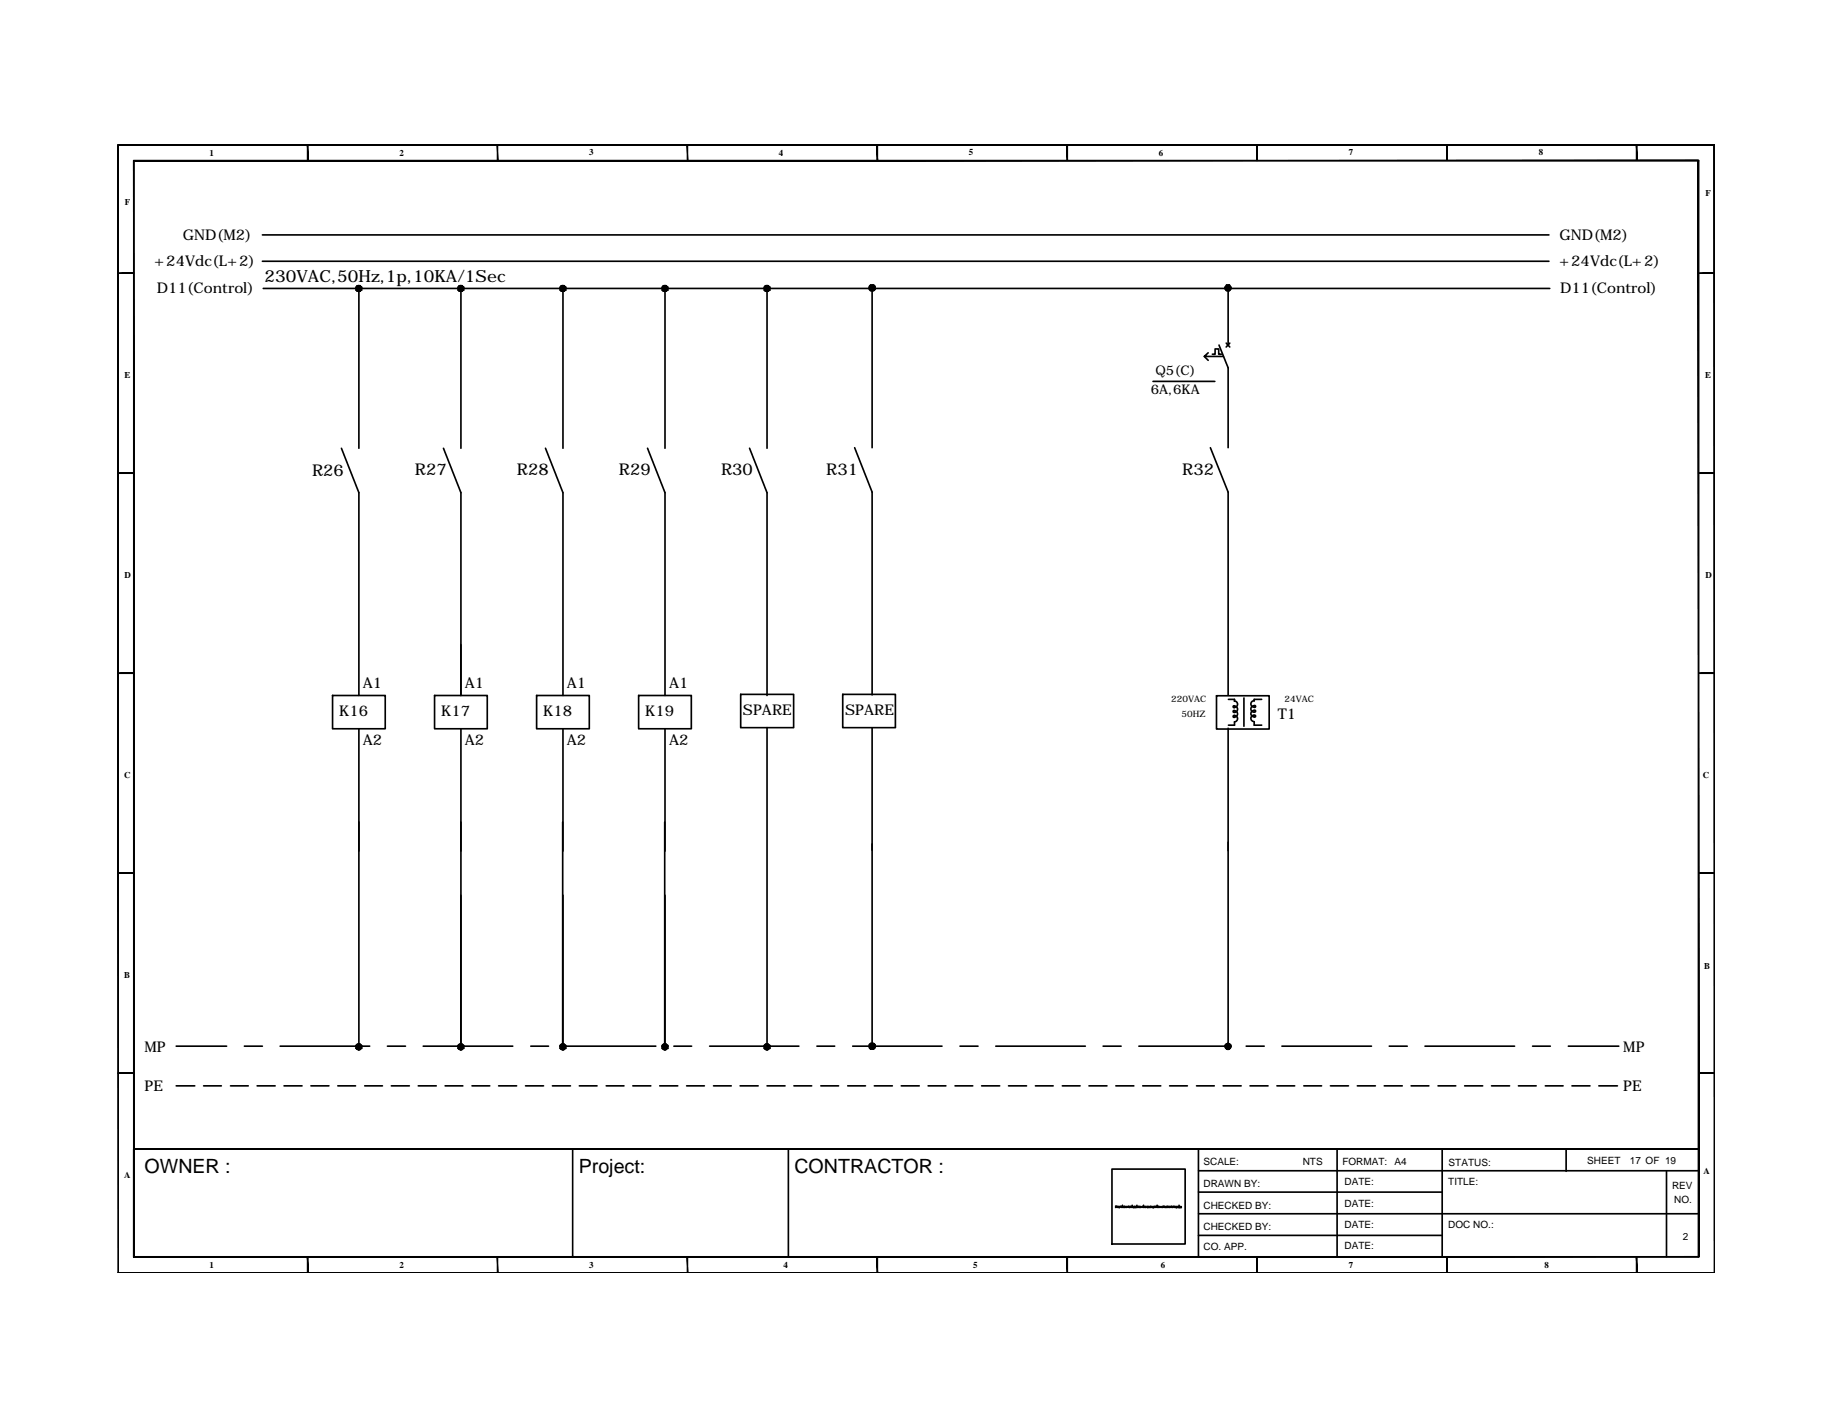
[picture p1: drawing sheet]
<svg xmlns="http://www.w3.org/2000/svg" width="279mm" height="216mm" viewBox="0 0 279 216" stroke-linecap="round" stroke-linejoin="round" font-family="sans-serif">
<!-- layer: FRAME -->
<g fill="#000" stroke="#000" stroke-width=".15">
<path d="M18 22.1v.1l243.8-.1zM18 22.2l243.8-.1v.1z"/>
<path d="M20.4 24.5l.1 167.3v-167.3zM20.4 24.5l.1 167.3h-.1z"/>
<path d="M46.9 22.1l.1 2.4v-2.4zM46.9 22.1l.1 2.4h-.1z"/>
<path d="M75.9 22.1l.1 2.4v-2.4zM75.9 22.1l.1 2.4h-.1z"/>
<path d="M104.9 22.1l.1 2.4v-2.4zM104.9 22.1l.1 2.4h-.1z"/>
<path d="M133.9 22.1l.1 2.4v-2.4zM133.9 22.1l.1 2.4h-.1z"/>
<path d="M162.9 22.1l.1 2.4v-2.4zM162.9 22.1l.1 2.4h-.1z"/>
<path d="M191.9 22.1l.1 2.4v-2.4zM191.9 22.1l.1 2.4h-.1z"/>
<path d="M220.9 22.1l.1 2.4v-2.4zM220.9 22.1l.1 2.4h-.1z"/>
<path d="M249.8 22.1l.2 2.4v-2.4zM249.8 22.1l.2 2.4h-.2z"/>
<path d="M20.4 24.6h238.9v-.1zM20.4 24.5h238.9l-238.9 .1z"/>
<path d="M261.7 22.1l.1 172.1zM261.7 22.1l.1 172.1z"/>
<path d="M18 41.6v.1l2.4-.1zM18 41.7l2.4-.1v.1z"/>
<path d="M259.3 41.6v.1l2.5-.1zM259.3 41.7l2.5-.1v.1z"/>
<path d="M18 72.1v.1l2.4-.1zM18 72.2l2.4-.1v.1z"/>
<path d="M259.3 72.1v.1l2.5-.1zM259.3 72.2l2.5-.1v.1z"/>
<path d="M18 102.6v.2l2.4-.2zM18 102.8l2.4-.2v.2z"/>
<path d="M259.3 102.6v.2l2.5-.2zM259.3 102.8l2.5-.2v.2z"/>
<path d="M18 133.2v.1l2.4-.1zM18 133.3l2.4-.1v.1z"/>
<path d="M259.3 133.2v.1l2.5-.1zM259.3 133.3l2.5-.1v.1z"/>
<path d="M18 163.7v.1l2.4-.1zM18 163.8l2.4-.1v.1z"/>
<path d="M259.3 163.7v.1l2.5-.1zM259.3 163.8l2.5-.1v.1z"/>
<path d="M18 22.1v172.1h.1zM18 22.1h.1v172.1z"/>
<path d="M20.4 191.7v.1l238.9-.1zM20.4 191.8l238.9-.1v.1z"/>
<path d="M46.9 191.8l.1 2.4v-2.4zM46.9 191.8l.1 2.4h-.1z"/>
<path d="M75.9 191.8l.1 2.4v-2.4zM75.9 191.8l.1 2.4h-.1z"/>
<path d="M104.9 191.8l.1 2.4v-2.4zM104.9 191.8l.1 2.4h-.1z"/>
<path d="M133.9 191.8v2.4h.1zM133.9 191.8h.1v2.4z"/>
<path d="M162.9 191.8l.1 2.4v-2.4zM162.9 191.8l.1 2.4h-.1z"/>
<path d="M191.9 191.8l.1 2.4v-2.4zM191.9 191.8l.1 2.4h-.1z"/>
<path d="M220.9 191.8l.1 2.4v-2.4zM220.9 191.8l.1 2.4h-.1z"/>
<path d="M249.8 191.8l.2 2.4v-2.4zM249.8 191.8l.2 2.4h-.2z"/>
<path d="M259.3 24.5v167.3h.1zM259.3 24.5h.1v167.3z"/>
<path d="M18 194.2h243.8zM18 194.2h243.8z"/>
</g>
<path d="M20.4 175.3h238.9zM20.4 175.3v16.5M183 178.6h76.2M183 175.3v16.5M183 181.9h37.2M183 185.2h76.2M183 188.5h37.2" fill="none" stroke="#000" stroke-width=".25"/>
<!-- layer: 0 -->
<g fill="none" stroke="#000" stroke-width=".25">
<path d="M40.1 39.9h196.4M40.1 35.8h196.4M40.2 44h196.4M54.8 44v24.4M70.4 44v24.4M86 44v24.4M101.5 44v24.4M117.1 44v24.4M133.2 43.9v24.4M187.5 44.1v8.5M187.5 56.1v12.2M54.8 75.2v30.9"/>
<path d="M70.4 75.2v30.9M86 75.2v30.9M101.5 75.2v30.9M117.1 75.2v30.9M133.2 75.1v30.9M187.5 75.1v30.9M50.8 106.1h8v5.1h-8zM54.8 111.2v48.5M66.4 106.1h8v5.1h-8zM70.4 111.2v48.5M81.9 106.1h8.1v5.1h-8.1zM86 111.2v18.7"/>
<path d="M97.5 106.1h8.1v5.1h-8.1zM101.5 111.2v18.7M113.1 105.9h8.1v5.1h-8.1zM117.1 111v48.7M128.7 105.9h8v5.1h-8zM133.2 111.1v48.5M185.7 106.2h8.1v5h-8.1zM187.5 111.1v48.5M187.6 106.7h.9v.3M188.5 107a.49 .49 0 0 1 .4 .4 .49 .49 0 0 1-.4 .5M188.5 107.7a.49 .49 0 0 1 .4 .5 .49 .49 0 0 1-.4 .5M188.5 108.4a.49 .49 0 0 1 .4 .5 .49 .49 0 0 1-.4 .5"/>
<path d="M188.5 109.2a.49 .49 0 0 1 .4 .5 .49 .49 0 0 1-.4 .4M188.5 110.2v.4h-.9M188.5 107.7l-.2 .1 .2 .2M188.5 108.4l-.2 .1 .2 .2M188.5 109.2l-.2 .1 .2 .1M189.9 106.5v4.3M191.5 109.1a.49 .49 0 0 0-.5 .5 .49 .49 0 0 0 .5 .5M191.5 108.4a.49 .49 0 0 0-.5 .5 .49 .49 0 0 0 .5 .5M191.5 107.7a.49 .49 0 0 0-.5 .5 .49 .49 0 0 0 .5 .5M191.5 106.9a.49 .49 0 0 0-.5 .5 .49 .49 0 0 0 .5 .5M191.5 109.1l.2 .2-.2 .1M191.5 108.4l.2 .1-.2 .1"/>
<path d="M191.5 107.7l.2 .1-.2 .1M191.5 110.1v.5h1.1M192.6 106.7h-1.1v.3M85.9 125.4v34.3M86 136.6v23.1M101.5 125.4v34.3M101.5 136.6v23.1M26.9 159.6h7.7M37.3 159.6h2.8M42.8 159.6h13.6M59.2 159.6h2.7M64.6 159.6h13.7"/>
<path d="M81 159.6h2.7M86.5 159.6h13.6M102.9 159.6h2.7M108.3 159.6h13.7M124.7 159.6h2.7M130.2 159.6h13.6M146.6 159.6h2.7M152 159.6h13.7M168.4 159.6h2.8M173.9 159.6h13.7M190.3 159.6h2.7M195.7 159.6h13.7"/>
<path d="M212.1 159.6h2.8M217.6 159.6h13.6M234 159.6h2.7M239.5 159.6h7.7M26.9 165.7h2.8M31.1 165.7h2.7M35.2 165.7h2.7M39.3 165.7h2.7M43.4 165.7h2.7M47.5 165.7h2.7M51.6 165.7h2.7M55.7 165.7h2.7"/>
<path d="M59.7 165.7h2.8M63.9 165.7h2.7M68 165.7h2.7M72.1 165.7h2.7M76.1 165.7h2.8M80.2 165.7h2.8M84.3 165.7h2.8M87.4 175.3v16.4M88.4 165.7h2.8M92.6 165.7h2.7M96.6 165.7h2.8M100.7 165.7h2.8"/>
<path d="M104.8 165.7h2.7M108.9 165.7h2.7M113 165.7h2.8M117.1 165.7h2.8M120.4 175.3v16.4M121.2 165.7h2.7M125.3 165.7h2.7M129.4 165.7h2.7M133.5 165.7h2.7M137.6 165.7h2.7M141.7 165.7h2.7M145.8 165.7h2.7"/>
<path d="M149.9 165.7h2.7M154 165.7h2.7M158.1 165.7h2.7M162.2 165.7h2.7M166.3 165.7h2.7M169.8 178.4h11.1v11.4h-11.1zM170.4 165.7h2.7M174.5 165.7h2.7M178.6 165.7h2.7M182.7 165.7h2.7M186.7 165.7h2.8M190.9 165.7h2.7"/>
<path d="M195 165.7h2.7M199.1 165.7h2.7M203.1 165.7h2.8M204.1 175.3v16.5M207.2 165.7h2.8M211.3 165.7h2.8M215.4 165.7h2.8M219.6 165.7h2.7M220.2 175.3v16.5M223.6 165.7h2.8M227.7 165.7h2.8M231.8 165.7h2.7"/>
<path d="M235.9 165.7h2.7M239.1 175.4v3.3M240 165.7h2.8M244.1 165.7h2.8M254.4 178.6v13.2M170.3 184.1h.1M170.3 184.2h.1M170.4 184.1v.1M170.5 184.1l.1 .1M170.7 184.1l.1 .1M170.7 184.1v.1M170.8 184.2h.1"/>
<path d="M170.9 184.1v.1M171 184.1l-.1 .2M171 184.1l.2 .1M171.2 184.1h.1l-.1 .1M171.4 184.1h.1M171.4 184.1v.1M171.4 184.1h.1h-.1l.1 .1M171.6 184.1v.1zM171.7 184.1v.1M171.8 184.1v.1M172 184.1h-.1l.1 .1M172.2 184.1h.2h-.2v.1"/>
<path d="M172.4 184.1v.1zM172.5 184.2h.1M172.6 184.1h.1M172.6 184.1v.1M172.7 184.1v.1M172.8 184.1v.1M172.8 184.1h-.1M172.9 184.1h.1M172.9 184.1v.1M172.9 184.1l.1 .1M173.1 184.2h.1v-.1l-.1 .1h.1M173.2 184.1l.2 .1"/>
<path d="M173.4 184.1h.1l-.1 .1M173.4 184.1v.2M173.6 184.1h.1M173.6 184.1v.1M173.6 184.1h.1h-.1l.1 .1M173.8 184.1v.1zM173.9 184.1v.1M174 184.1v.1M174.2 184.1h-.1l.1 .1M174.4 184.1h.1M174.6 184.1l-.1 .1M174.6 184.1h.1"/>
<path d="M174.6 184.1v.1M174.6 184.1h.1l.1 .1M174.9 184.1v.1zM174.9 184.2h.1M175 184.1v.1M175.2 184.1v.2M175.2 184.1h.1l-.1 .1M175.4 184.1v.1zM175.4 184.2h.1M175.7 184.1h-.2l.2 .1M175.7 184.1v.1M175.7 184.1l.1 .1"/>
<path d="M175.8 184.1h-.1M175.9 184.1l.1 .1zM176 184.2h.1M176 184.2l.1 .1v-.2h-.1l.1 .1M176.2 184.1v.1M176.3 184.1l.2 .1M176.5 184.1h.1h-.1v.1M176.7 184.1h.1M176.7 184.1v.1M176.8 184.1v.1zM176.8 184.1v.1M176.9 184.1h.1h-.1l.1 .1"/>
<path d="M177.1 184.1v.1M177.4 184.1v.1zM177.4 184.2h.1M177.5 184.1h.1M177.6 184.1v.1M177.7 184.1h.1M177.7 184.1l.1 .1M177.9 184.1v.1zM177.9 184.2h.1M178.1 184.1h-.1l.1 .1M178.2 184.1h.1v.1M178.2 184.1v.1"/>
<path d="M178.3 184.1h.1v.1M178.3 184.1v.1M178.5 184.1h.1h-.1l.1 .1M178.7 184.1l.1 .1M178.7 184.1v.1M178.8 184.1h.1M178.9 184.1v.1M179.1 184.1l-.1 .1M179.2 184.1l.1 .1M179.3 184.1v.1M179.4 184.1l.1 .1zM179.5 184.2h.2l-.1-.1-.1 .1h.2"/>
<path d="M179.8 184.1v.1zM179.9 184.2h.1M180 184.1l-.1 .1M180 184.1h.1M180.1 184.1h.1l-.1 .1M180.1 184.1v.2M180.2 184.2h.2l-.1-.1-.1 .1h.2"/>
</g>
<!-- layer: SYMBOL -->
<g fill="none" stroke="#000" stroke-width=".25">
<path d="M176 58.2h9.5M183.9 54.4l.6 .6M184.5 53.8l-.6 .6h2.9M185.1 54h.4v-.8h.6v.8h.4M186.1 52.6l1.4 3.5M187.2 52.4l.6 .5M187.8 52.4l-.6 .5M52.1 68.4l2.7 6.8M67.7 68.4l2.7 6.8M83.3 68.4l2.7 6.8M98.9 68.4l2.6 6.8M114.4 68.4l2.7 6.8"/>
<path d="M130.5 68.3l2.7 6.8M184.8 68.3l2.7 6.8"/>
</g>
<!-- layer: 0 -->
<g fill="#000" stroke="#000" stroke-width=".15">
<path d="M54.3 44l.1 .3 .4-.3zM54.4 44.3l.4-.3-.3 .4zM54.8 44l-.3 .4 .3 .1z"/>
<path d="M54.3 44l.1 .3 .4-.3zM54.4 44.3l.4-.3-.3 .4zM54.8 44l-.3 .4 .3 .1z"/>
<path d="M54.4 44l.1 .2 .3-.2zM54.5 44.2l.3-.2-.2 .4zM54.8 44l-.2 .4h.2z"/>
<path d="M54.4 44l.1 .2 .3-.2zM54.5 44.2l.3-.2-.2 .4zM54.8 44l-.2 .4h.2z"/>
<path d="M54.6 43.7l.2 .3v-.3zM54.6 43.7l.2 .3-.3-.2zM54.5 43.8l-.1 .2h.4z"/>
<path d="M54.8 44v.4h.2zM54.8 44l.3 .2-.1 .2zM54.8 44l.3 .2v-.2z"/>
<path d="M54.5 43.6l.3 .4v-.5zM54.5 43.6l.3 .4-.4-.2zM54.4 43.8l-.1 .2h.5z"/>
<path d="M54.8 44v.5l.2-.1zM54.8 44l.4 .3-.2 .1zM54.8 44l.4 .3 .1-.3z"/>
<path d="M54.6 43.7l.2 .3v-.3zM54.6 43.7l.2 .3-.3-.2zM54.5 43.8l-.1 .2h.4z"/>
<path d="M54.8 44v.4h.2zM54.8 44l.3 .2-.1 .2zM54.8 44l.3 .2v-.2z"/>
<path d="M54.5 43.6l.3 .4v-.5zM54.5 43.6l.3 .4-.4-.2zM54.4 43.8l-.1 .2h.5z"/>
<path d="M54.8 44v.5l.2-.1zM54.8 44l.4 .3-.2 .1zM54.8 44l.4 .3 .1-.3z"/>
<path d="M54.8 44h.3v-.2zM55 43.7l.1 .1-.3 .2zM54.8 43.7v.3l.2-.3z"/>
<path d="M54.8 44h.3v-.2zM55 43.7l.1 .1-.3 .2zM54.8 43.7v.3l.2-.3z"/>
<path d="M54.8 44h.5l-.1-.2zM55 43.6l.2 .2-.4 .2zM54.8 43.5v.5l.2-.4z"/>
<path d="M54.8 44h.5l-.1-.2zM55 43.6l.2 .2-.4 .2zM54.8 43.5v.5l.2-.4z"/>
<path d="M69.9 44v.3l.5-.3zM69.9 44.3l.5-.3-.3 .4zM70.4 44l-.3 .4 .3 .1z"/>
<path d="M69.9 44v.3l.5-.3zM69.9 44.3l.5-.3-.3 .4zM70.4 44l-.3 .4 .3 .1z"/>
<path d="M70 44v.2l.4-.2zM70 44.2l.4-.2-.2 .4zM70.4 44l-.2 .4h.2z"/>
<path d="M70 44v.2l.4-.2zM70 44.2l.4-.2-.2 .4zM70.4 44l-.2 .4h.2z"/>
<path d="M70.2 43.7l.2 .3v-.3zM70.2 43.7l.2 .3-.4-.2zM70 43.8v.2h.4z"/>
<path d="M70.4 44v.4h.1zM70.4 44l.3 .2-.2 .2zM70.4 44l.3 .2v-.2z"/>
<path d="M70.1 43.6l.3 .4v-.5zM70.1 43.6l.3 .4-.5-.2zM69.9 43.8v.2h.5z"/>
<path d="M70.4 44v.5l.2-.1zM70.4 44l.4 .3-.2 .1zM70.4 44l.4 .3v-.3z"/>
<path d="M70.2 43.7l.2 .3v-.3zM70.2 43.7l.2 .3-.4-.2zM70 43.8v.2h.4z"/>
<path d="M70.4 44v.4h.1zM70.4 44l.3 .2-.2 .2zM70.4 44l.3 .2v-.2z"/>
<path d="M70.1 43.6l.3 .4v-.5zM70.1 43.6l.3 .4-.5-.2zM69.9 43.8v.2h.5z"/>
<path d="M70.4 44v.5l.2-.1zM70.4 44l.4 .3-.2 .1zM70.4 44l.4 .3v-.3z"/>
<path d="M70.4 44h.3v-.2zM70.5 43.7l.2 .1-.3 .2zM70.4 43.7v.3l.1-.3z"/>
<path d="M70.4 44h.3v-.2zM70.5 43.7l.2 .1-.3 .2zM70.4 43.7v.3l.1-.3z"/>
<path d="M70.4 44h.4v-.2zM70.6 43.6l.2 .2-.4 .2zM70.4 43.5v.5l.2-.4z"/>
<path d="M70.4 44h.4v-.2zM70.6 43.6l.2 .2-.4 .2zM70.4 43.5v.5l.2-.4z"/>
<path d="M85.5 44v.3l.5-.3zM85.5 44.3l.5-.3-.3 .4zM86 44l-.3 .4 .3 .1z"/>
<path d="M85.5 44v.3l.5-.3zM85.5 44.3l.5-.3-.3 .4zM86 44l-.3 .4 .3 .1z"/>
<path d="M85.6 44v.2l.4-.2zM85.6 44.2l.4-.2-.3 .4zM86 44l-.3 .4h.3z"/>
<path d="M85.6 44v.2l.4-.2zM85.6 44.2l.4-.2-.3 .4zM86 44l-.3 .4h.3z"/>
<path d="M85.7 43.7l.3 .3v-.3zM85.7 43.7l.3 .3-.4-.2zM85.6 43.8v.2h.4z"/>
<path d="M86 44v.4h.1zM86 44l.2 .2-.1 .2zM86 44l.2 .2 .1-.2z"/>
<path d="M85.7 43.6l.3 .4v-.5zM85.7 43.6l.3 .4-.5-.2zM85.5 43.8v.2h.5z"/>
<path d="M86 44v.5l.2-.1zM86 44l.4 .3-.2 .1zM86 44l.4 .3v-.3z"/>
<path d="M85.7 43.7l.3 .3v-.3zM85.7 43.7l.3 .3-.4-.2zM85.6 43.8v.2h.4z"/>
<path d="M86 44v.4h.1zM86 44l.2 .2-.1 .2zM86 44l.2 .2 .1-.2z"/>
<path d="M85.7 43.6l.3 .4v-.5zM85.7 43.6l.3 .4-.5-.2zM85.5 43.8v.2h.5z"/>
<path d="M86 44v.5l.2-.1zM86 44l.4 .3-.2 .1zM86 44l.4 .3v-.3z"/>
<path d="M86 44h.3l-.1-.2zM86.1 43.7l.1 .1-.2 .2zM86 43.7v.3l.1-.3z"/>
<path d="M86 44h.3l-.1-.2zM86.1 43.7l.1 .1-.2 .2zM86 43.7v.3l.1-.3z"/>
<path d="M86 44h.4v-.2zM86.2 43.6l.2 .2-.4 .2zM86 43.5v.5l.2-.4z"/>
<path d="M86 44h.4v-.2zM86.2 43.6l.2 .2-.4 .2zM86 43.5v.5l.2-.4z"/>
<path d="M101.1 44v.3l.4-.3zM101.1 44.3l.4-.3-.2 .4zM101.5 44l-.2 .4 .2 .1z"/>
<path d="M101.1 44v.3l.4-.3zM101.1 44.3l.4-.3-.2 .4zM101.5 44l-.2 .4 .2 .1z"/>
<path d="M101.1 44l.1 .2 .3-.2zM101.2 44.2l.3-.2-.2 .4zM101.5 44l-.2 .4h.2z"/>
<path d="M101.1 44l.1 .2 .3-.2zM101.2 44.2l.3-.2-.2 .4zM101.5 44l-.2 .4h.2z"/>
<path d="M101.3 43.7l.2 .3v-.3zM101.3 43.7l.2 .3-.3-.2zM101.2 43.8l-.1 .2h.4z"/>
<path d="M101.5 44v.4h.2zM101.5 44l.3 .2-.1 .2zM101.5 44l.3 .2 .1-.2z"/>
<path d="M101.3 43.6l.2 .4v-.5zM101.3 43.6l.2 .4-.4-.2zM101.1 43.8v.2h.4z"/>
<path d="M101.5 44v.5l.2-.1zM101.5 44l.5 .3-.3 .1zM101.5 44l.5 .3v-.3z"/>
<path d="M101.3 43.7l.2 .3v-.3zM101.3 43.7l.2 .3-.3-.2zM101.2 43.8l-.1 .2h.4z"/>
<path d="M101.5 44v.4h.2zM101.5 44l.3 .2-.1 .2zM101.5 44l.3 .2 .1-.2z"/>
<path d="M101.3 43.6l.2 .4v-.5zM101.3 43.6l.2 .4-.4-.2zM101.1 43.8v.2h.4z"/>
<path d="M101.5 44v.5l.2-.1zM101.5 44l.5 .3-.3 .1zM101.5 44l.5 .3v-.3z"/>
<path d="M101.5 44h.4l-.1-.2zM101.7 43.7l.1 .1-.3 .2zM101.5 43.7v.3l.2-.3z"/>
<path d="M101.5 44h.4l-.1-.2zM101.7 43.7l.1 .1-.3 .2zM101.5 43.7v.3l.2-.3z"/>
<path d="M101.5 44h.5v-.2zM101.7 43.6l.3 .2-.5 .2zM101.5 43.5v.5l.2-.4z"/>
<path d="M101.5 44h.5v-.2zM101.7 43.6l.3 .2-.5 .2zM101.5 43.5v.5l.2-.4z"/>
<path d="M116.6 44l.1 .3 .4-.3zM116.7 44.3l.4-.3-.2 .4zM117.1 44l-.2 .4 .2 .1z"/>
<path d="M116.6 44l.1 .3 .4-.3zM116.7 44.3l.4-.3-.2 .4zM117.1 44l-.2 .4 .2 .1z"/>
<path d="M116.7 44l.1 .2 .3-.2zM116.8 44.2l.3-.2-.2 .4zM117.1 44l-.2 .4h.2z"/>
<path d="M116.7 44l.1 .2 .3-.2zM116.8 44.2l.3-.2-.2 .4zM117.1 44l-.2 .4h.2z"/>
<path d="M116.9 43.7l.2 .3v-.3zM116.9 43.7l.2 .3-.3-.2zM116.8 43.8l-.1 .2h.4z"/>
<path d="M117.1 44v.4h.2zM117.1 44l.3 .2-.1 .2zM117.1 44l.3 .2 .1-.2z"/>
<path d="M116.9 43.6l.2 .4v-.5zM116.9 43.6l.2 .4-.4-.2zM116.7 43.8l-.1 .2h.5z"/>
<path d="M117.1 44v.5l.2-.1zM117.1 44l.4 .3-.2 .1zM117.1 44l.4 .3 .1-.3z"/>
<path d="M116.9 43.7l.2 .3v-.3zM116.9 43.7l.2 .3-.3-.2zM116.8 43.8l-.1 .2h.4z"/>
<path d="M117.1 44v.4h.2zM117.1 44l.3 .2-.1 .2zM117.1 44l.3 .2 .1-.2z"/>
<path d="M116.9 43.6l.2 .4v-.5zM116.9 43.6l.2 .4-.4-.2zM116.7 43.8l-.1 .2h.5z"/>
<path d="M117.1 44v.5l.2-.1zM117.1 44l.4 .3-.2 .1zM117.1 44l.4 .3 .1-.3z"/>
<path d="M117.1 44h.4l-.1-.2zM117.3 43.7l.1 .1-.3 .2zM117.1 43.7v.3l.2-.3z"/>
<path d="M117.1 44h.4l-.1-.2zM117.3 43.7l.1 .1-.3 .2zM117.1 43.7v.3l.2-.3z"/>
<path d="M117.1 44h.5l-.1-.2zM117.3 43.6l.2 .2-.4 .2zM117.1 43.5v.5l.2-.4z"/>
<path d="M117.1 44h.5l-.1-.2zM117.3 43.6l.2 .2-.4 .2zM117.1 43.5v.5l.2-.4z"/>
<path d="M132.7 43.9v.3l.5-.3zM132.7 44.2l.5-.3-.3 .5zM133.2 43.9l-.3 .5h.3z"/>
<path d="M132.7 43.9v.3l.5-.3zM132.7 44.2l.5-.3-.3 .5zM133.2 43.9l-.3 .5h.3z"/>
<path d="M132.8 43.9l.1 .2 .3-.2zM132.9 44.1l.3-.2-.2 .3zM133.2 43.9l-.2 .3 .2 .1z"/>
<path d="M132.8 43.9l.1 .2 .3-.2zM132.9 44.1l.3-.2-.2 .3zM133.2 43.9l-.2 .3 .2 .1z"/>
<path d="M133 43.6l.2 .3v-.4zM133 43.6l.2 .3-.3-.1zM132.9 43.8l-.1 .1h.4z"/>
<path d="M133.2 43.9v.4l.1-.1zM133.2 43.9l.3 .2-.2 .1zM133.2 43.9l.3 .2v-.2z"/>
<path d="M132.9 43.5l.3 .4v-.4zM132.9 43.5l.3 .4-.5-.2zM132.7 43.7v.2h.5z"/>
<path d="M133.2 43.9v.5h.2zM133.2 43.9l.4 .3-.2 .2zM133.2 43.9l.4 .3v-.3z"/>
<path d="M133 43.6l.2 .3v-.4zM133 43.6l.2 .3-.3-.1zM132.9 43.8l-.1 .1h.4z"/>
<path d="M133.2 43.9v.4l.1-.1zM133.2 43.9l.3 .2-.2 .1zM133.2 43.9l.3 .2v-.2z"/>
<path d="M132.9 43.5l.3 .4v-.4zM132.9 43.5l.3 .4-.5-.2zM132.7 43.7v.2h.5z"/>
<path d="M133.2 43.9v.5h.2zM133.2 43.9l.4 .3-.2 .2zM133.2 43.9l.4 .3v-.3z"/>
<path d="M133.2 43.9h.3v-.1zM133.3 43.6l.2 .2-.3 .1zM133.2 43.5v.4l.1-.3z"/>
<path d="M133.2 43.9h.3v-.1zM133.3 43.6l.2 .2-.3 .1zM133.2 43.5v.4l.1-.3z"/>
<path d="M133.2 43.9h.4v-.2zM133.4 43.5l.2 .2-.4 .2zM133.2 43.5v.4l.2-.4z"/>
<path d="M133.2 43.9h.4v-.2zM133.4 43.5l.2 .2-.4 .2zM133.2 43.5v.4l.2-.4z"/>
<path d="M187 43.9l.1 .3 .4-.3zM187.1 44.2l.4-.3-.2 .5zM187.5 43.9l-.2 .5h.2z"/>
<path d="M187 43.9l.1 .3 .4-.3zM187.1 44.2l.4-.3-.2 .5zM187.5 43.9l-.2 .5h.2z"/>
<path d="M187.1 43.9l.1 .2 .3-.2zM187.2 44.1l.3-.2-.2 .4zM187.5 43.9l-.2 .4h.2z"/>
<path d="M187.1 43.9l.1 .2 .3-.2zM187.2 44.1l.3-.2-.2 .4zM187.5 43.9l-.2 .4h.2z"/>
<path d="M187.3 43.6l.2 .3v-.4zM187.2 43.8l.1-.2 .2 .3zM187.2 43.8l-.1 .1h.4z"/>
<path d="M187.5 43.9v.4h.2zM187.5 43.9l.3 .2-.1 .2zM187.5 43.9l.3 .2v-.2z"/>
<path d="M187.3 43.5l.2 .4v-.4zM187.3 43.5l.2 .4-.4-.2zM187.1 43.7l-.1 .2h.5z"/>
<path d="M187.5 43.9v.5h.2zM187.5 43.9l.4 .3-.2 .2zM187.5 43.9l.4 .3 .1-.3z"/>
<path d="M187.3 43.6l.2 .3v-.4zM187.2 43.8l.1-.2 .2 .3zM187.2 43.8l-.1 .1h.4z"/>
<path d="M187.5 43.9v.4h.2zM187.5 43.9l.3 .2-.1 .2zM187.5 43.9l.3 .2v-.2z"/>
<path d="M187.3 43.5l.2 .4v-.4zM187.3 43.5l.2 .4-.4-.2zM187.1 43.7l-.1 .2h.5z"/>
<path d="M187.5 43.9v.5h.2zM187.5 43.9l.4 .3-.2 .2zM187.5 43.9l.4 .3 .1-.3z"/>
<path d="M187.5 43.9h.3v-.1zM187.7 43.6l.1 .2-.3 .1zM187.5 43.5v.4l.2-.3z"/>
<path d="M187.5 43.9h.3v-.1zM187.7 43.6l.1 .2-.3 .1zM187.5 43.5v.4l.2-.3z"/>
<path d="M187.5 43.9h.5l-.1-.2zM187.7 43.5l.2 .2-.4 .2zM187.5 43.5v.4l.2-.4z"/>
<path d="M187.5 43.9h.5l-.1-.2zM187.7 43.5l.2 .2-.4 .2zM187.5 43.5v.4l.2-.4z"/>
<path d="M54.3 159.7l.1 .3 .4-.3zM54.4 160l.4-.3-.3 .4zM54.8 159.7l-.3 .4 .3 .1z"/>
<path d="M54.3 159.7l.1 .3 .4-.3zM54.4 160l.4-.3-.3 .4zM54.8 159.7l-.3 .4 .3 .1z"/>
<path d="M54.4 159.7l.1 .2 .3-.2zM54.5 159.9l.3-.2-.2 .3zM54.8 159.7l-.2 .3 .2 .1z"/>
<path d="M54.4 159.7l.1 .2 .3-.2zM54.5 159.9l.3-.2-.2 .3zM54.8 159.7l-.2 .3 .2 .1z"/>
<path d="M54.6 159.4l.2 .3v-.3zM54.5 159.5l.1-.1 .2 .3zM54.5 159.5l-.1 .2h.4z"/>
<path d="M54.5 159.3l.3 .4v-.5zM54.5 159.3l.3 .4-.4-.2zM54.4 159.5l-.1 .2h.5z"/>
<path d="M54.6 159.4l.2 .3v-.3zM54.5 159.5l.1-.1 .2 .3zM54.5 159.5l-.1 .2h.4z"/>
<path d="M54.5 159.3l.3 .4v-.5zM54.5 159.3l.3 .4-.4-.2zM54.4 159.5l-.1 .2h.5z"/>
<path d="M54.8 159.7h.3v-.2zM55 159.4l.1 .1-.3 .2zM54.8 159.4v.3l.2-.3z"/>
<path d="M54.8 159.7h.3v-.2zM55 159.4l.1 .1-.3 .2zM54.8 159.4v.3l.2-.3z"/>
<path d="M54.8 159.7h.5l-.1-.2zM55 159.3l.2 .2-.4 .2zM54.8 159.2v.5l.2-.4z"/>
<path d="M54.8 159.7h.5l-.1-.2zM55 159.3l.2 .2-.4 .2zM54.8 159.2v.5l.2-.4z"/>
<path d="M69.9 159.7v.3l.5-.3zM69.9 160l.5-.3-.3 .4zM70.4 159.7l-.3 .4 .3 .1z"/>
<path d="M69.9 159.7v.3l.5-.3zM69.9 160l.5-.3-.3 .4zM70.4 159.7l-.3 .4 .3 .1z"/>
<path d="M70 159.7v.2l.4-.2zM70 159.9l.4-.2-.2 .3zM70.4 159.7l-.2 .3 .2 .1z"/>
<path d="M70 159.7v.2l.4-.2zM70 159.9l.4-.2-.2 .3zM70.4 159.7l-.2 .3 .2 .1z"/>
<path d="M70.2 159.4l.2 .3v-.3zM70.2 159.4l.2 .3-.4-.2zM70 159.5v.2h.4z"/>
<path d="M70.1 159.3l.3 .4v-.5zM70.1 159.3l.3 .4-.5-.2zM69.9 159.5v.2h.5z"/>
<path d="M70.2 159.4l.2 .3v-.3zM70.2 159.4l.2 .3-.4-.2zM70 159.5v.2h.4z"/>
<path d="M70.1 159.3l.3 .4v-.5zM70.1 159.3l.3 .4-.5-.2zM69.9 159.5v.2h.5z"/>
<path d="M70.4 159.7h.3v-.2zM70.5 159.4l.2 .1-.3 .2zM70.4 159.4v.3l.1-.3z"/>
<path d="M70.4 159.7h.3v-.2zM70.5 159.4l.2 .1-.3 .2zM70.4 159.4v.3l.1-.3z"/>
<path d="M70.4 159.7h.4v-.2zM70.6 159.3l.2 .2-.4 .2zM70.4 159.2v.5l.2-.4z"/>
<path d="M70.4 159.7h.4v-.2zM70.6 159.3l.2 .2-.4 .2zM70.4 159.2v.5l.2-.4z"/>
<path d="M85.5 159.7v.3l.5-.3zM85.5 160l.5-.3-.3 .4zM86 159.7l-.3 .4 .3 .1z"/>
<path d="M85.5 159.7v.3l.5-.3zM85.5 160l.5-.3-.3 .4zM86 159.7l-.3 .4 .3 .1z"/>
<path d="M85.6 159.7v.2l.4-.2zM85.6 159.9l.4-.2-.3 .3zM86 159.7l-.3 .3 .3 .1z"/>
<path d="M85.6 159.7v.2l.4-.2zM85.6 159.9l.4-.2-.3 .3zM86 159.7l-.3 .3 .3 .1z"/>
<path d="M85.7 159.4l.3 .3v-.3zM85.7 159.4l.3 .3-.4-.2zM85.6 159.5v.2h.4z"/>
<path d="M85.7 159.3l.3 .4v-.5zM85.7 159.3l.3 .4-.5-.2zM85.5 159.5v.2h.5z"/>
<path d="M85.7 159.4l.3 .3v-.3zM85.7 159.4l.3 .3-.4-.2zM85.6 159.5v.2h.4z"/>
<path d="M85.7 159.3l.3 .4v-.5zM85.7 159.3l.3 .4-.5-.2zM85.5 159.5v.2h.5z"/>
<path d="M86 159.7h.3l-.1-.2zM86.1 159.4l.1 .1-.2 .2zM86 159.4v.3l.1-.3z"/>
<path d="M86 159.7h.3l-.1-.2zM86.1 159.4l.1 .1-.2 .2zM86 159.4v.3l.1-.3z"/>
<path d="M86 159.7h.4v-.2zM86.2 159.3l.2 .2-.4 .2zM86 159.2v.5l.2-.4z"/>
<path d="M86 159.7h.4v-.2zM86.2 159.3l.2 .2-.4 .2zM86 159.2v.5l.2-.4z"/>
<path d="M101.1 159.7v.3l.4-.3zM101.1 160l.4-.3-.2 .4zM101.5 159.7l-.2 .4 .2 .1z"/>
<path d="M101.1 159.7v.3l.4-.3zM101.1 160l.4-.3-.2 .4zM101.5 159.7l-.2 .4 .2 .1z"/>
<path d="M101.1 159.7l.1 .2 .3-.2zM101.2 159.9l.3-.2-.2 .3zM101.5 159.7l-.2 .3 .2 .1z"/>
<path d="M101.1 159.7l.1 .2 .3-.2zM101.2 159.9l.3-.2-.2 .3zM101.5 159.7l-.2 .3 .2 .1z"/>
<path d="M101.3 159.4l.2 .3v-.3zM101.3 159.4l.2 .3-.3-.2zM101.2 159.5l-.1 .2h.4z"/>
<path d="M101.3 159.3l.2 .4v-.5zM101.3 159.3l.2 .4-.4-.2zM101.1 159.5v.2h.4z"/>
<path d="M101.3 159.4l.2 .3v-.3zM101.3 159.4l.2 .3-.3-.2zM101.2 159.5l-.1 .2h.4z"/>
<path d="M101.3 159.3l.2 .4v-.5zM101.3 159.3l.2 .4-.4-.2zM101.1 159.5v.2h.4z"/>
<path d="M101.5 159.7h.4l-.1-.2zM101.7 159.4l.1 .1-.3 .2zM101.5 159.4v.3l.2-.3z"/>
<path d="M101.5 159.7h.4l-.1-.2zM101.7 159.4l.1 .1-.3 .2zM101.5 159.4v.3l.2-.3z"/>
<path d="M101.5 159.7h.5v-.2zM101.7 159.3l.3 .2-.5 .2zM101.5 159.2v.5l.2-.4z"/>
<path d="M101.5 159.7h.5v-.2zM101.7 159.3l.3 .2-.5 .2zM101.5 159.2v.5l.2-.4z"/>
<path d="M116.6 159.7l.1 .3 .4-.3zM116.7 160l.4-.3-.2 .4zM117.1 159.7l-.2 .4 .2 .1z"/>
<path d="M116.6 159.7l.1 .3 .4-.3zM116.7 160l.4-.3-.2 .4zM117.1 159.7l-.2 .4 .2 .1z"/>
<path d="M116.7 159.7l.1 .2 .3-.2zM116.8 159.9l.3-.2-.2 .3zM117.1 159.7l-.2 .3 .2 .1z"/>
<path d="M116.7 159.7l.1 .2 .3-.2zM116.8 159.9l.3-.2-.2 .3zM117.1 159.7l-.2 .3 .2 .1z"/>
<path d="M116.9 159.4l.2 .3v-.3zM116.8 159.5l.1-.1 .2 .3zM116.8 159.5l-.1 .2h.4z"/>
<path d="M116.9 159.3l.2 .4v-.5zM116.9 159.3l.2 .4-.4-.2zM116.7 159.5l-.1 .2h.5z"/>
<path d="M116.9 159.4l.2 .3v-.3zM116.8 159.5l.1-.1 .2 .3zM116.8 159.5l-.1 .2h.4z"/>
<path d="M116.9 159.3l.2 .4v-.5zM116.9 159.3l.2 .4-.4-.2zM116.7 159.5l-.1 .2h.5z"/>
<path d="M117.1 159.7h.4l-.1-.2zM117.3 159.4l.1 .1-.3 .2zM117.1 159.4v.3l.2-.3z"/>
<path d="M117.1 159.7h.4l-.1-.2zM117.3 159.4l.1 .1-.3 .2zM117.1 159.4v.3l.2-.3z"/>
<path d="M117.1 159.7h.5l-.1-.2zM117.3 159.3l.2 .2-.4 .2zM117.1 159.2v.5l.2-.4z"/>
<path d="M117.1 159.7h.5l-.1-.2zM117.3 159.3l.2 .2-.4 .2zM117.1 159.2v.5l.2-.4z"/>
<path d="M132.7 159.6v.3l.5-.3zM132.7 159.9l.5-.3-.3 .4zM133.2 159.6l-.3 .4 .3 .1z"/>
<path d="M132.7 159.6v.3l.5-.3zM132.7 159.9l.5-.3-.3 .4zM133.2 159.6l-.3 .4 .3 .1z"/>
<path d="M132.8 159.6l.1 .2 .3-.2zM132.9 159.8l.3-.2-.2 .4zM133.2 159.6l-.2 .4h.2z"/>
<path d="M132.8 159.6l.1 .2 .3-.2zM132.9 159.8l.3-.2-.2 .4zM133.2 159.6l-.2 .4h.2z"/>
<path d="M133 159.3l.2 .3v-.4zM133 159.3l.2 .3-.3-.1zM132.9 159.5l-.1 .1h.4z"/>
<path d="M132.9 159.2l.3 .4v-.4zM132.9 159.2l.3 .4-.5-.2zM132.7 159.4v.2h.5z"/>
<path d="M133 159.3l.2 .3v-.4zM133 159.3l.2 .3-.3-.1zM132.9 159.5l-.1 .1h.4z"/>
<path d="M132.9 159.2l.3 .4v-.4zM132.9 159.2l.3 .4-.5-.2zM132.7 159.4v.2h.5z"/>
<path d="M133.2 159.6h.3v-.1zM133.3 159.3l.2 .2-.3 .1zM133.2 159.2v.4l.1-.3z"/>
<path d="M133.2 159.6h.3v-.1zM133.3 159.3l.2 .2-.3 .1zM133.2 159.2v.4l.1-.3z"/>
<path d="M133.2 159.6h.4v-.2zM133.4 159.2l.2 .2-.4 .2zM133.2 159.2v.4l.2-.4z"/>
<path d="M133.2 159.6h.4v-.2zM133.4 159.2l.2 .2-.4 .2zM133.2 159.2v.4l.2-.4z"/>
<path d="M187 159.6l.1 .3 .4-.3zM187.1 159.9l.4-.3-.2 .4zM187.5 159.6l-.2 .4 .2 .1z"/>
<path d="M187 159.6l.1 .3 .4-.3zM187.1 159.9l.4-.3-.2 .4zM187.5 159.6l-.2 .4 .2 .1z"/>
<path d="M187.1 159.6l.1 .2 .3-.2zM187.2 159.8l.3-.2-.2 .4zM187.5 159.6l-.2 .4h.2z"/>
<path d="M187.1 159.6l.1 .2 .3-.2zM187.2 159.8l.3-.2-.2 .4zM187.5 159.6l-.2 .4h.2z"/>
<path d="M187.3 159.3l.2 .3v-.3zM187.3 159.3l.2 .3-.3-.1zM187.2 159.5l-.1 .1h.4z"/>
<path d="M187.3 159.2l.2 .4v-.4zM187.3 159.2l.2 .4-.4-.2zM187.1 159.4l-.1 .2h.5z"/>
<path d="M187.3 159.3l.2 .3v-.3zM187.3 159.3l.2 .3-.3-.1zM187.2 159.5l-.1 .1h.4z"/>
<path d="M187.3 159.2l.2 .4v-.4zM187.3 159.2l.2 .4-.4-.2zM187.1 159.4l-.1 .2h.5z"/>
<path d="M187.5 159.6h.3v-.1zM187.7 159.3l.1 .2-.3 .1zM187.5 159.3v.3l.2-.3z"/>
<path d="M187.5 159.6h.3v-.1zM187.7 159.3l.1 .2-.3 .1zM187.5 159.3v.3l.2-.3z"/>
<path d="M187.5 159.6h.5l-.1-.2zM187.7 159.2l.2 .2-.4 .2zM187.5 159.2v.4l.2-.4z"/>
<path d="M187.5 159.6h.5l-.1-.2zM187.7 159.2l.2 .2-.4 .2zM187.5 159.2v.4l.2-.4z"/>
<path d="M54.8 159.7v.4l.2-.1zM54.8 159.7l.3 .2-.1 .1zM54.8 159.7l.3 .2v-.2z"/>
<path d="M54.8 159.7v.5l.2-.1zM54.8 159.7l.4 .3-.2 .1zM54.8 159.7l.4 .3 .1-.3z"/>
<path d="M54.8 159.7v.4l.2-.1zM54.8 159.7l.3 .2-.1 .1zM54.8 159.7l.3 .2v-.2z"/>
<path d="M54.8 159.7v.5l.2-.1zM54.8 159.7l.4 .3-.2 .1zM54.8 159.7l.4 .3 .1-.3z"/>
<path d="M70.4 159.7v.4l.1-.1zM70.4 159.7l.3 .2-.2 .1zM70.4 159.7l.3 .2v-.2z"/>
<path d="M70.4 159.7v.5l.2-.1zM70.4 159.7l.4 .3-.2 .1zM70.4 159.7l.4 .3v-.3z"/>
<path d="M70.4 159.7v.4l.1-.1zM70.4 159.7l.3 .2-.2 .1zM70.4 159.7l.3 .2v-.2z"/>
<path d="M70.4 159.7v.5l.2-.1zM70.4 159.7l.4 .3-.2 .1zM70.4 159.7l.4 .3v-.3z"/>
<path d="M86 159.7v.4l.1-.1zM86 159.7l.2 .2-.1 .1zM86 159.7l.2 .2 .1-.2z"/>
<path d="M86 159.7v.5l.2-.1zM86 159.7l.4 .3-.2 .1zM86 159.7l.4 .3v-.3z"/>
<path d="M86 159.7v.4l.1-.1zM86 159.7l.2 .2-.1 .1zM86 159.7l.2 .2 .1-.2z"/>
<path d="M86 159.7v.5l.2-.1zM86 159.7l.4 .3-.2 .1zM86 159.7l.4 .3v-.3z"/>
<path d="M101.5 159.7v.4l.2-.1zM101.5 159.7l.3 .2-.1 .1zM101.5 159.7l.3 .2 .1-.2z"/>
<path d="M101.5 159.7v.5l.2-.1zM101.5 159.7l.5 .3-.3 .1zM101.5 159.7l.5 .3v-.3z"/>
<path d="M101.5 159.7v.4l.2-.1zM101.5 159.7l.3 .2-.1 .1zM101.5 159.7l.3 .2 .1-.2z"/>
<path d="M101.5 159.7v.5l.2-.1zM101.5 159.7l.5 .3-.3 .1zM101.5 159.7l.5 .3v-.3z"/>
<path d="M117.1 159.7v.4l.2-.1zM117.1 159.7l.3 .2-.1 .1zM117.1 159.7l.3 .2 .1-.2z"/>
<path d="M117.1 159.7v.5l.2-.1zM117.1 159.7l.4 .3-.2 .1zM117.1 159.7l.4 .3 .1-.3z"/>
<path d="M117.1 159.7v.4l.2-.1zM117.1 159.7l.3 .2-.1 .1zM117.1 159.7l.3 .2 .1-.2z"/>
<path d="M117.1 159.7v.5l.2-.1zM117.1 159.7l.4 .3-.2 .1zM117.1 159.7l.4 .3 .1-.3z"/>
<path d="M133.2 159.6v.4h.1zM133.2 159.6l.3 .2-.2 .2zM133.2 159.6l.3 .2v-.2z"/>
<path d="M133.2 159.6v.5l.2-.1zM133.2 159.6l.4 .3-.2 .1zM133.2 159.6l.4 .3v-.3z"/>
<path d="M133.2 159.6v.4h.1zM133.2 159.6l.3 .2-.2 .2zM133.2 159.6l.3 .2v-.2z"/>
<path d="M133.2 159.6v.5l.2-.1zM133.2 159.6l.4 .3-.2 .1zM133.2 159.6l.4 .3v-.3z"/>
<path d="M187.5 159.6v.4h.2zM187.5 159.6l.3 .2-.1 .2zM187.5 159.6l.3 .2v-.2z"/>
<path d="M187.5 159.6v.5l.2-.1zM187.5 159.6l.4 .3-.2 .1zM187.5 159.6l.4 .3 .1-.3z"/>
<path d="M187.5 159.6v.4h.2zM187.5 159.6l.3 .2-.1 .2zM187.5 159.6l.3 .2v-.2z"/>
<path d="M187.5 159.6v.5l.2-.1zM187.5 159.6l.4 .3-.2 .1zM187.5 159.6l.4 .3 .1-.3z"/>
</g>
<g font-size="3">
<text x="22.1" y="179">OWNER :</text>
<text x="88.4" y="179">Project:</text>
<text x="121.3" y="179">CONTRACTOR :</text>
</g>
<text font-size="2.6" x="40.4" y="43">230VAC,50Hz,1p,10KA/1Sec</text>
<g font-size="2.5">
<text x="47.6" y="72.6">R26</text>
<text x="63.3" y="72.5">R27</text>
<text x="78.9" y="72.5">R28</text>
<text x="94.5" y="72.5">R29</text>
<text x="110.1" y="72.5">R30</text>
<text x="126.1" y="72.5">R31</text>
<text x="180.5" y="72.5">R32</text>
</g>
<g font-size="2.3">
<text x="23.6" y="40.6">+24Vdc(L+2)</text>
<text x="27.9" y="36.6">GND(M2)</text>
<text x="238.1" y="40.6">+24Vdc(L+2)</text>
<text x="238.1" y="36.6">GND(M2)</text>
<text x="23.9" y="44.6">D11(Control)</text>
<text x="238.2" y="44.6">D11(Control)</text>
<text x="55.4" y="105">A1</text>
<text x="71" y="105">A1</text>
<text x="86.5" y="105">A1</text>
<text x="102.2" y="105">A1</text>
<text x="51.8" y="109.2">K16</text>
<text x="55.4" y="113.7">A2</text>
<text x="67.4" y="109.2">K17</text>
<text x="71" y="113.7">A2</text>
<text x="82.9" y="109.2">K18</text>
<text x="86.5" y="113.7">A2</text>
<text x="98.5" y="109.2">K19</text>
<text x="102.2" y="113.7">A2</text>
<text x="113.4" y="109.1">SPARE</text>
<text x="129" y="109.1">SPARE</text>
<text x="195.1" y="109.8">T1</text>
<text x="22.1" y="160.5">MP</text>
<text x="247.8" y="160.5">MP</text>
<text x="22.1" y="166.5">PE</text>
<text x="247.8" y="166.5">PE</text>
</g>
<g font-size="2">
<text x="176.4" y="57.3">Q5(C)</text>
<text x="175.7" y="60.1">6A,6KA</text>
</g>
<g font-size="1.5">
<text x="183.7" y="177.8">SCALE:</text>
<text x="198.9" y="177.8">NTS</text>
<text x="204.9" y="177.8">FORMAT:</text>
<text x="212.9" y="177.8">A4</text>
<text x="221.2" y="177.9">STATUS:</text>
<text x="242.3" y="177.7">SHEET</text>
<text x="248.8" y="177.7">17 OF 19</text>
<text x="183.7" y="184.4">CHECKED BY:</text>
<text x="183.7" y="181">DRAWN BY:</text>
<text x="205.3" y="184.1">DATE:</text>
<text x="205.3" y="180.8">DATE:</text>
<text x="221.1" y="180.8">TITLE:</text>
<text x="255.3" y="181.4">REV</text>
<text x="255.6" y="183.5">NO.</text>
<text x="183.7" y="190.7">CO. APP.</text>
<text x="183.7" y="187.6">CHECKED BY:</text>
<text x="205.3" y="190.6">DATE:</text>
<text x="205.3" y="187.4">DATE:</text>
<text x="221.1" y="187.4">DOC NO.:</text>
<text x="256.9" y="189.2">2</text>
</g>
<g font-size="1.4">
<text x="32" y="23.7">1</text>
<text x="61" y="23.7">2</text>
<text x="90" y="23.7">3</text>
<text x="118.9" y="23.7">4</text>
<text x="147.9" y="23.7">5</text>
<text x="176.9" y="23.7">6</text>
<text x="205.9" y="23.7">7</text>
<text x="234.9" y="23.7">8</text>
<text x="260.4" y="29.9">F</text>
<text x="19.1" y="31.3">F</text>
<text x="19" y="57.7">E</text>
<text x="260.3" y="57.7">E</text>
<text x="19" y="88.2">D</text>
<text x="260.4" y="88.2">D</text>
<text x="178.8" y="107.2">220VAC</text>
<text x="196.1" y="107.1">24VAC</text>
<text x="180.4" y="109.5">50HZ</text>
<text x="18.9" y="118.7">C</text>
<text x="260" y="118.7">C</text>
<text x="18.9" y="149.2">B</text>
<text x="260.2" y="147.9">B</text>
<text x="18.9" y="179.7">A</text>
<text x="260.1" y="179.1">A</text>
<text x="32" y="193.4">1</text>
<text x="61" y="193.4">2</text>
<text x="90" y="193.4">3</text>
<text x="119.6" y="193.4">4</text>
<text x="148.6" y="193.4">5</text>
<text x="177.2" y="193.4">6</text>
<text x="205.9" y="193.4">7</text>
<text x="235.8" y="193.4">8</text>
</g>
</svg>
